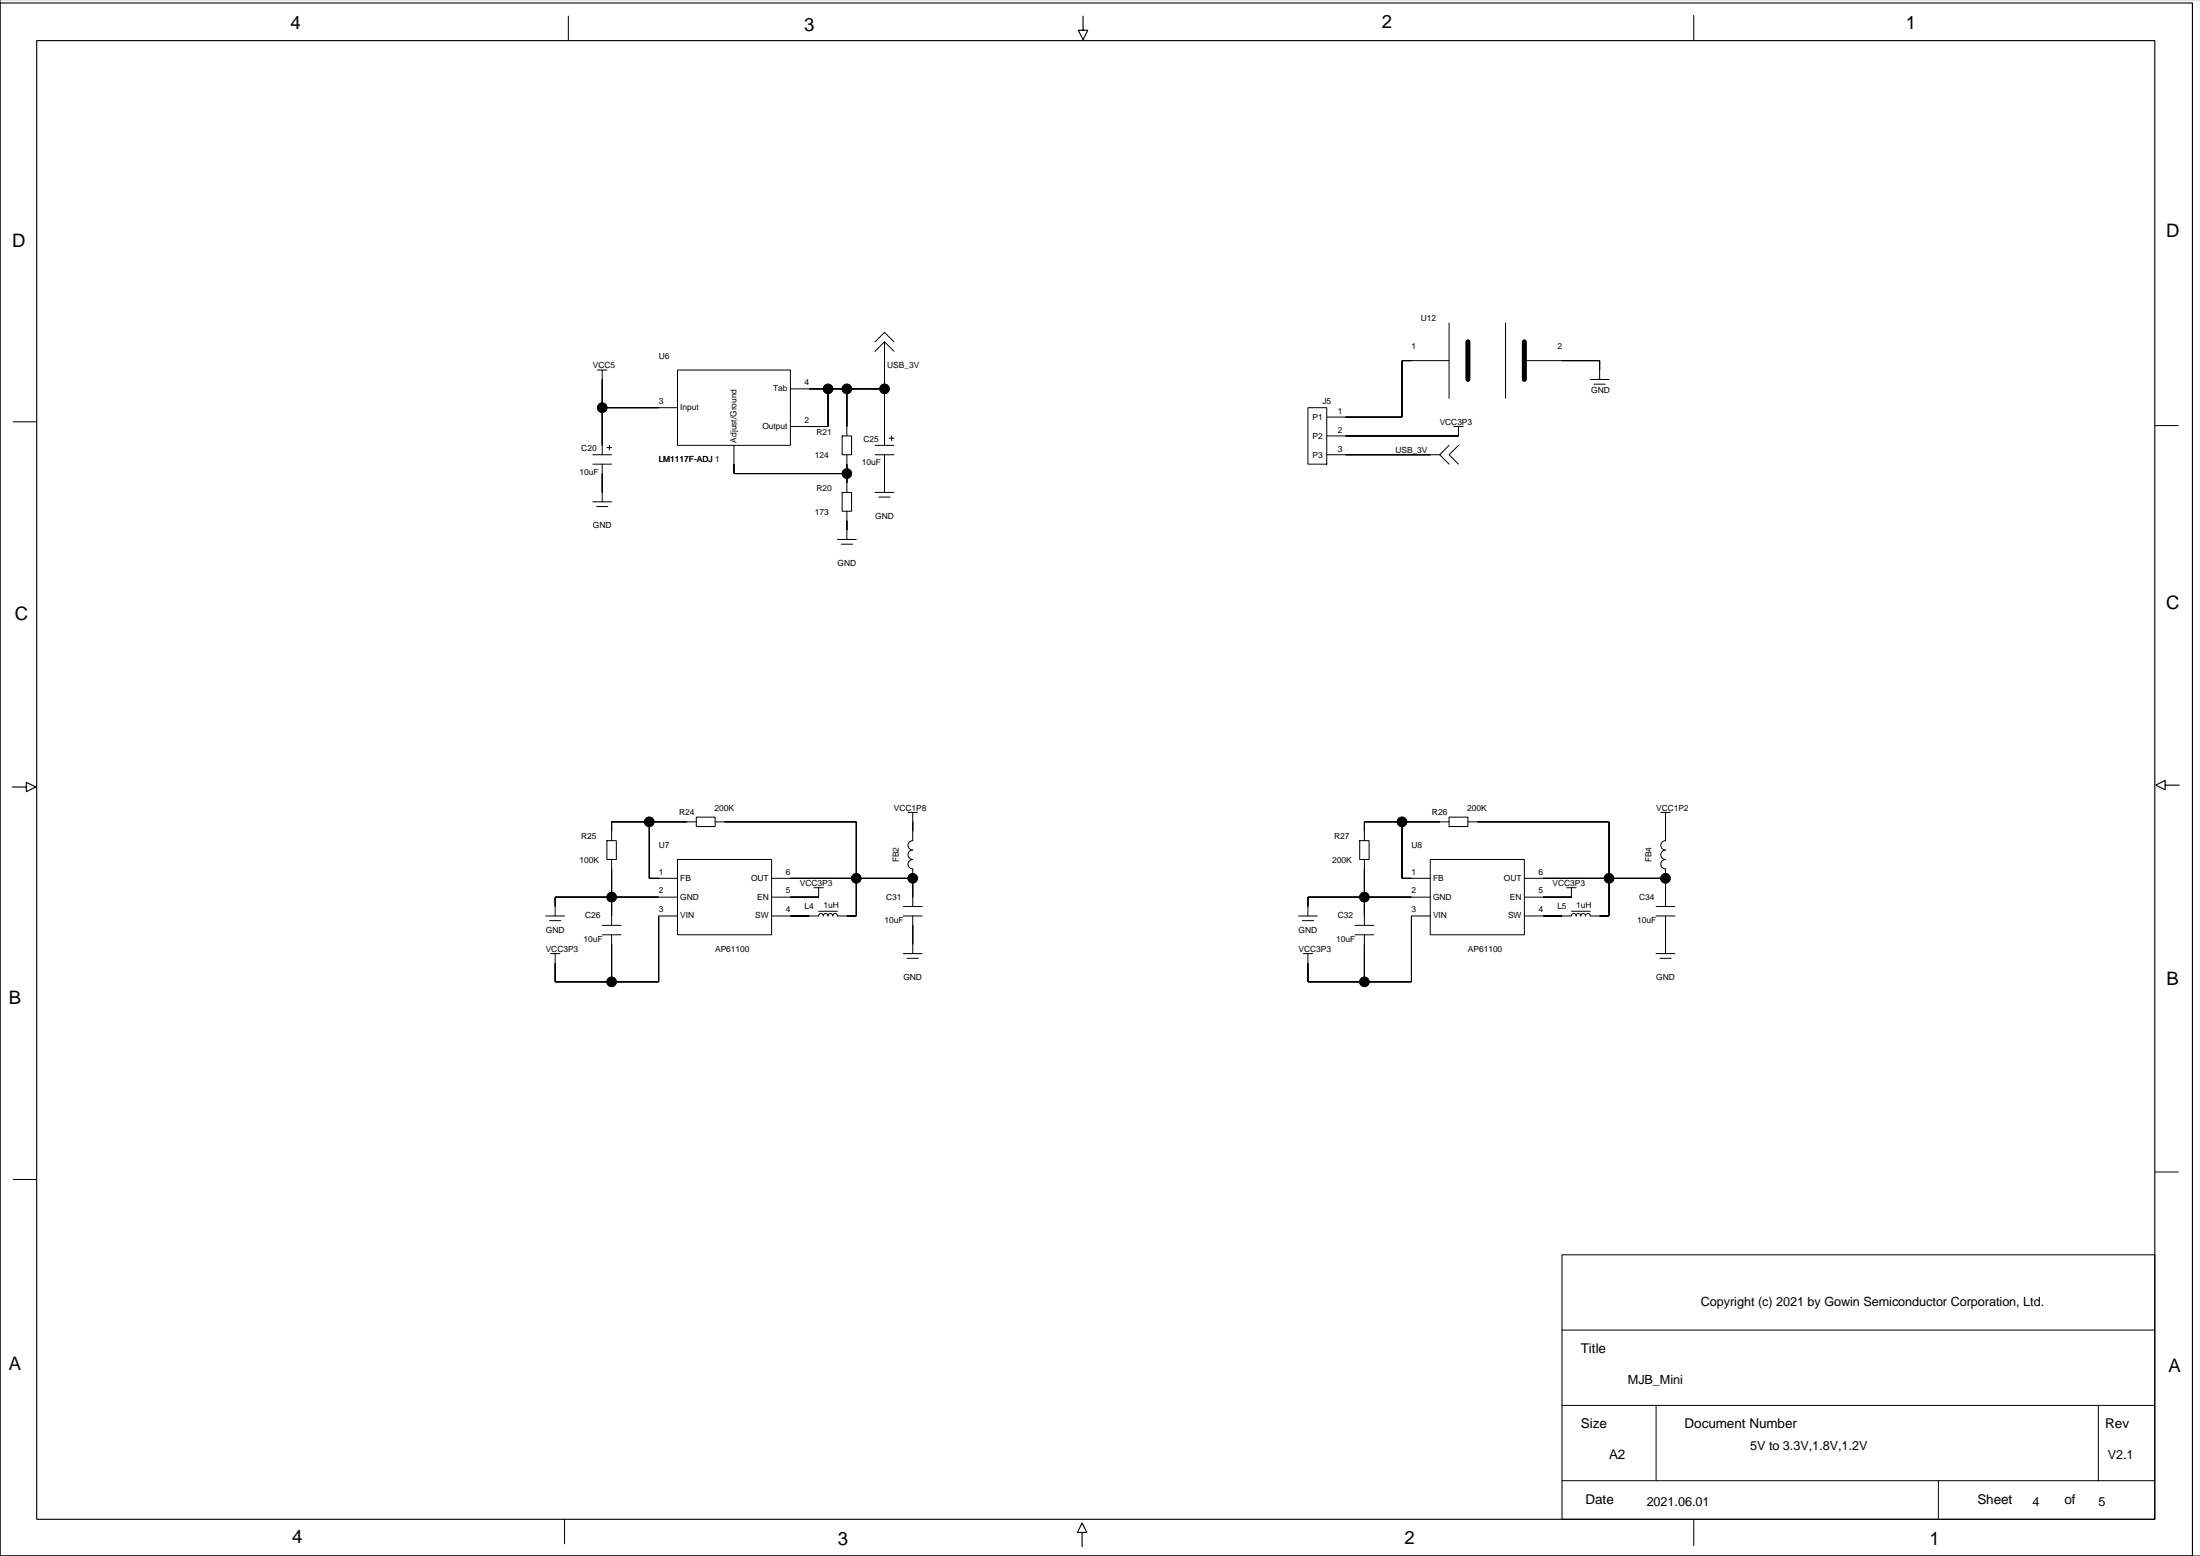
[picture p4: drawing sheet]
<svg xmlns="http://www.w3.org/2000/svg" width="594mm" height="420mm" viewBox="0 0 594 420" stroke-linecap="round" stroke-linejoin="round" font-family="sans-serif">
<g fill="none" stroke="#000" stroke-width=".27">
<path d="M0 -.1v419.9h593.8M153.4 4.4v6.6M457.1 4.1v6.9M161.3 99.8h2.5M162.5 99.8v22.9M167.6 97.3h.1M182.8 99.8h30.5v20.4h-30.5zM236.2 92.2l2.5-2.5 2.5 2.5M236.2 94.8l2.5-2.6 2.5 2.6M238.7 92.2v28M391.1 97.3h-12.7v15.2h-20.3M391.1 87.1v20.4"/>
<path d="M406.3 87.1v20.4M411.4 97.3h20.3v5.1M3.6 113.8h6.3M162.5 102.4h.1M162.5 110h20.3M213.3 104.9h25.4M223.5 104.9v10.2h-10.2M227.3 117.6h2.5v5.1h-2.5zM228.5 104.9v12.7M240 118.2h1.2M240.6 117.6v1.3M353 110h5.1v15.2h-5.1z"/>
<path d="M392.3 115.1h2.6M393.6 117.6h.1M393.6 115.1v2.5h-35.5M398.7 112.5h.1M429.2 102.4h5M430.2 103.6h3M581.5 114.8h6.4M160 122.7h5.1M160 135.4h5.1M160 125.2h5.1M161 136.7h3M162.5 125.2v10.2"/>
<path d="M163.8 120.8h1.3M164.5 120.2v1.2M198.1 120.2v7.6h30.4M227.3 132.9h2.5v5h-2.5zM228.5 122.7v10.2M228.5 137.9v7.6M236.2 132.9h5M236.2 122.7h5M236.2 120.2h5M237.2 134.1h3M238.7 122.7v10.2M358.1 122.7h30.4"/>
<path d="M391.1 120.2l-2.6 2.5 2.6 2.5M393.6 120.2l-2.5 2.5 2.5 2.5M226 145.5h5.1M227 146.8h3.1M245.1 219.2h2.5M246.3 219.2v7.6a1.27 1.27 0 0 0-1.2 1.3 1.27 1.27 0 0 0 1.2 1.2 1.27 1.27 0 0 0-1.2 1.3 1.27 1.27 0 0 0 1.2 1.3 1.27 1.27 0 0 0-1.2 1.3 1.27 1.27 0 0 0 1.2 1.2v10.2M251.4 216.7h.1M448.2 219.2h2.5M449.5 219.2v7.6a1.27 1.27 0 0 0-1.3 1.3 1.27 1.27 0 0 0 1.3 1.2 1.27 1.27 0 0 0-1.3 1.3 1.27 1.27 0 0 0 1.3 1.3 1.27 1.27 0 0 0-1.3 1.3 1.27 1.27 0 0 0 1.3 1.2v10.2M454.6 216.7h.1M163.8 226.8h2.5v5.1h-2.5zM165.1 231.9v17.8"/>
<path d="M175.2 221.7v15.3h7.6M182.8 231.9h25.4v20.3h-25.4zM187.9 220.5h5.1v2.5h-5.1zM187.9 221.7h-22.8v5.1M193 221.7h38.1v25.4h-5.1a.64 .64 0 0 0-.6-.6 .64 .64 0 0 0-.7 .6 .64 .64 0 0 0-.6-.6 .64 .64 0 0 0-.6 .6 .64 .64 0 0 0-.7-.6 .64 .64 0 0 0-.6 .6 .64 .64 0 0 0-.6-.6 .64 .64 0 0 0-.7 .6h-12.7M208.2 237h38.1M219.7 239.5h2.5M220.9 239.5v2.5h-12.7M226 237h.1M246.3 221.7h.1M246.3 237h.1M366.9 226.8h2.6v5.1h-2.6z"/>
<path d="M368.2 231.9v17.8M378.4 221.7v15.3h7.6M386 231.9h25.4v20.3h-25.4zM391.1 220.5h5v2.5h-5zM391.1 221.7h-22.9v5.1M396.1 221.7h38.1v25.4h-5a.64 .64 0 0 0-.7-.6 .64 .64 0 0 0-.6 .6 .64 .64 0 0 0-.6-.6 .64 .64 0 0 0-.7 .6 .64 .64 0 0 0-.6-.6 .64 .64 0 0 0-.6 .6 .64 .64 0 0 0-.7-.6 .64 .64 0 0 0-.6 .6h-12.7M411.4 237h38.1M422.8 239.5h2.6M424.1 239.5v2.5h-12.7M429.2 237h.1M449.5 237h.1M449.5 221.7h.1"/>
<path d="M147.3 247.1h5.1M148.3 248.4h3M148.6 257.3h2.5M149.8 259.8h.1M154.9 254.7h.1M162.5 249.7h5.1M162.5 252.2h5.1M165.1 252.2v12.7M182.8 247.1h-5v17.8h-28v-7.6M182.8 242h-33v5.1M220.9 242h.1M220.9 245.9h5.1"/>
<path d="M243.8 257.3h5.1M243.8 244.6h5.1M243.8 247.1h5.1M244.8 258.6h3M246.3 247.1v10.2M350.4 247.1h5.1M351.5 248.4h3M351.7 257.3h2.5M353 259.8h.1M358.1 254.7h.1M365.7 249.7h5.1M365.7 252.2h5.1"/>
<path d="M368.2 252.2v12.7M386 247.1h-5.1v17.8h-27.9v-7.6M386 242h-33v5.1M424.1 242h.1M424.1 245.9h5.1M446.9 257.3h5.1M446.9 244.6h5.1M446.9 247.1h5.1M448 258.6h3M449.5 247.1v10.2M3.6 318.2h6.3M581.5 316.2h6.4"/>
<path d="M421.5 338.5h160v71.4h-160zM421.5 358.9h160M421.5 379.2h160M446.9 379.2v20.3M566.3 379.2v20.3M421.5 399.5h160M523.1 399.5v10.1M152.4 409.9v6.6M457.1 410.2v6.8"/>
<circle cx="162.5" cy="110" r="1.27"/>
<circle cx="223.5" cy="104.9" r="1.27"/>
<circle cx="228.5" cy="104.9" r="1.27"/>
<circle cx="238.7" cy="104.9" r="1.27"/>
<circle cx="228.5" cy="127.8" r="1.27"/>
<circle cx="175.2" cy="221.7" r="1.27"/>
<circle cx="231.1" cy="237" r="1.27"/>
<circle cx="246.3" cy="237" r="1.27"/>
<circle cx="378.4" cy="221.7" r="1.27"/>
<circle cx="434.2" cy="237" r="1.27"/>
<circle cx="449.5" cy="237" r="1.27"/>
<circle cx="165.1" cy="242" r="1.27"/>
<circle cx="368.2" cy="242" r="1.27"/>
<circle cx="165.1" cy="264.9" r="1.27"/>
<circle cx="368.2" cy="264.9" r="1.27"/>
</g>
<path d="M0 .8h591.7v419h-591.7zM9.9 11h571.6v398.9h-571.6zM292.3 4.4v3.8h-1.3l1.3 2.5 1.3-2.5h-1.3M3.3 212.3h3.8v1.3l2.5-1.3-2.5-1.2v1.2M584.3 211.8v1.3l-2.5-1.3 2.5-1.2v1.2h3.8M292 413.5h-1.2l1.2-2.6 1.3 2.6h-1.3v3.8" fill="none" stroke="#000" stroke-width=".3"/>
<g fill="#000" stroke="#000" stroke-width=".27">
<path d="M238.7 97.3v7.6z" fill-rule="evenodd"/>
<path d="M378.4 97.3v15.2z" fill-rule="evenodd"/>
<path d="M378.4 97.3h2.5z" fill-rule="evenodd"/>
<path d="M431.7 97.3v2.5z" fill-rule="evenodd"/>
<path d="M421.5 97.3h10.2z" fill-rule="evenodd"/>
<path d="M162.5 110v10.2z" fill-rule="evenodd"/>
<path d="M162.5 102.4v7.6z" fill-rule="evenodd"/>
<path d="M162.5 110h15.3z" fill-rule="evenodd"/>
<path d="M218.4 115.1h5.1z" fill-rule="evenodd"/>
<path d="M223.5 104.9v10.2z" fill-rule="evenodd"/>
<path d="M218.4 104.9h5.1z" fill-rule="evenodd"/>
<path d="M228.5 104.9v10.2z" fill-rule="evenodd"/>
<path d="M223.5 104.9h5z" fill-rule="evenodd"/>
<path d="M238.7 104.9v12.7z" fill-rule="evenodd"/>
<path d="M228.5 104.9h10.2z" fill-rule="evenodd"/>
<path d="M363.1 112.5h15.3z" fill-rule="evenodd"/>
<path d="M363.1 117.6h30.5z" fill-rule="evenodd"/>
<path d="M162.5 127.8v5.1z" fill-rule="evenodd"/>
<path d="M198.1 125.2v2.6z" fill-rule="evenodd"/>
<path d="M198.1 127.8h30.4z" fill-rule="evenodd"/>
<path d="M228.5 127.8v2.5z" fill-rule="evenodd"/>
<path d="M228.5 125.2v2.6z" fill-rule="evenodd"/>
<path d="M238.7 125.2v5.1z" fill-rule="evenodd"/>
<path d="M363.1 122.7h22.9z" fill-rule="evenodd"/>
<path d="M228.5 140.5v2.5z" fill-rule="evenodd"/>
<path d="M165.1 221.7v2.6z" fill-rule="evenodd"/>
<path d="M165.1 234.4v7.6z" fill-rule="evenodd"/>
<path d="M165.1 221.7h10.1z" fill-rule="evenodd"/>
<path d="M175.2 221.7v15.3z" fill-rule="evenodd"/>
<path d="M175.2 237h2.6z" fill-rule="evenodd"/>
<path d="M175.2 221.7h10.2z" fill-rule="evenodd"/>
<path d="M231.1 237v10.1z" fill-rule="evenodd"/>
<path d="M195.5 221.7h35.6z" fill-rule="evenodd"/>
<path d="M231.1 221.7v15.3z" fill-rule="evenodd"/>
<path d="M213.3 237h17.8z" fill-rule="evenodd"/>
<path d="M246.3 221.7v2.6z" fill-rule="evenodd"/>
<path d="M246.3 237v5z" fill-rule="evenodd"/>
<path d="M231.1 237h15.2z" fill-rule="evenodd"/>
<path d="M368.2 221.7v2.6z" fill-rule="evenodd"/>
<path d="M368.2 234.4v7.6z" fill-rule="evenodd"/>
<path d="M378.4 221.7v15.3z" fill-rule="evenodd"/>
<path d="M368.2 221.7h10.2z" fill-rule="evenodd"/>
<path d="M378.4 237h2.5z" fill-rule="evenodd"/>
<path d="M378.4 221.7h10.1z" fill-rule="evenodd"/>
<path d="M434.2 237v10.1z" fill-rule="evenodd"/>
<path d="M416.5 237h17.7z" fill-rule="evenodd"/>
<path d="M398.7 221.7h35.5z" fill-rule="evenodd"/>
<path d="M434.2 221.7v15.3z" fill-rule="evenodd"/>
<path d="M449.5 221.7v2.6z" fill-rule="evenodd"/>
<path d="M434.2 237h15.3z" fill-rule="evenodd"/>
<path d="M449.5 237v5z" fill-rule="evenodd"/>
<path d="M149.8 259.8v5.1z" fill-rule="evenodd"/>
<path d="M149.8 242v2.6z" fill-rule="evenodd"/>
<path d="M165.1 254.7v10.2z" fill-rule="evenodd"/>
<path d="M149.8 242h15.3z" fill-rule="evenodd"/>
<path d="M165.1 242v5.1z" fill-rule="evenodd"/>
<path d="M177.8 247.1v17.8z" fill-rule="evenodd"/>
<path d="M165.1 242h12.7z" fill-rule="evenodd"/>
<path d="M213.3 247.1h5.1z" fill-rule="evenodd"/>
<path d="M213.3 242h7.6z" fill-rule="evenodd"/>
<path d="M228.5 247.1h2.6z" fill-rule="evenodd"/>
<path d="M246.3 249.7v5z" fill-rule="evenodd"/>
<path d="M353 259.8v5.1z" fill-rule="evenodd"/>
<path d="M353 242v2.6z" fill-rule="evenodd"/>
<path d="M368.2 254.7v10.2z" fill-rule="evenodd"/>
<path d="M368.2 242v5.1z" fill-rule="evenodd"/>
<path d="M353 242h15.2z" fill-rule="evenodd"/>
<path d="M380.9 247.1v17.8z" fill-rule="evenodd"/>
<path d="M368.2 242h12.7z" fill-rule="evenodd"/>
<path d="M416.5 247.1h5z" fill-rule="evenodd"/>
<path d="M416.5 242h7.6z" fill-rule="evenodd"/>
<path d="M431.7 247.1h2.5z" fill-rule="evenodd"/>
<path d="M449.5 249.7v5z" fill-rule="evenodd"/>
<path d="M149.8 264.9h15.3z" fill-rule="evenodd"/>
<path d="M165.1 264.9h12.7z" fill-rule="evenodd"/>
<path d="M353 264.9h15.2z" fill-rule="evenodd"/>
<path d="M368.2 264.9h12.7z" fill-rule="evenodd"/>
<circle cx="162.5" cy="110" r="1.27"/>
<circle cx="223.5" cy="104.9" r="1.27"/>
<circle cx="228.5" cy="104.9" r="1.27"/>
<circle cx="238.7" cy="104.9" r="1.27"/>
<circle cx="228.5" cy="127.8" r="1.27"/>
<circle cx="175.2" cy="221.7" r="1.27"/>
<circle cx="231.1" cy="237" r="1.27"/>
<circle cx="246.3" cy="237" r="1.27"/>
<circle cx="378.4" cy="221.7" r="1.27"/>
<circle cx="434.2" cy="237" r="1.27"/>
<circle cx="449.5" cy="237" r="1.27"/>
<circle cx="165.1" cy="242" r="1.27"/>
<circle cx="368.2" cy="242" r="1.27"/>
<circle cx="165.1" cy="264.9" r="1.27"/>
<circle cx="368.2" cy="264.9" r="1.27"/>
</g>
<path d="M396.1 92.2v10.2M411.4 92.2v10.2" fill="none" stroke="#000" stroke-width="1.3"/>
<g font-size="5">
<text x="78.4" y="7.9">4</text>
<text x="217" y="8.4">3</text>
<text x="372.9" y="7.6">2</text>
<text x="514.4" y="7.9">1</text>
<text x="584.6" y="64">D</text>
<text x="3.3" y="66.5">D</text>
<text x="4" y="167.4">C</text>
<text x="584.6" y="164.3">C</text>
<text x="584.7" y="265.6">B</text>
<text x="2.4" y="271">B</text>
<text x="2.4" y="369.5">A</text>
<text x="585.2" y="370.3">A</text>
<text x="78.9" y="416.2">4</text>
<text x="226.2" y="416.7">3</text>
<text x="379" y="416.5">2</text>
<text x="520.7" y="416.7">1</text>
</g>
<g font-size="3.6">
<text x="426.6" y="365">Title</text>
<text x="426.6" y="385.3">Size</text>
<text x="454.6" y="385.3">Document Number</text>
<text x="568.2" y="385.3">Rev</text>
<text x="434.2" y="393.6">A2</text>
<text x="427.9" y="405.7">Date</text>
<text x="533.6" y="405.7">Sheet</text>
<text x="557.2" y="405.9">of</text>
</g>
<g font-size="3.4">
<text x="459" y="352.3">Copyright (c) 2021 by Gowin Semiconductor Corporation, Ltd.</text>
<text x="439.3" y="373.3">MJB_Mini</text>
<text x="472.3" y="391.1">5V to 3.3V,1.8V,1.2V</text>
<text x="568.8" y="393.6">V2.1</text>
<text x="444.4" y="406.3">2021.06.01</text>
<text x="548.5" y="406.3">4</text>
<text x="566.3" y="406.3">5</text>
</g>
<g font-size="2.3">
<text x="383.5" y="86.6">U12</text>
<text x="380.9" y="94.3">1</text>
<text x="420.3" y="94.3">2</text>
<text x="160" y="99.3">VCC5</text>
<text x="177.8" y="96.8">U6</text>
<text x="239.5" y="99.3">USB_3V</text>
<text x="208.7" y="105.6">Tab</text>
<text x="217.1" y="103.9">4</text>
<text x="429.4" y="105.9">GND</text>
<text x="177.8" y="109">3</text>
<text x="183.6" y="110.7">Input</text>
<text x="354.2" y="113.3">P1</text>
<text x="356.9" y="108.9">J5</text>
<text x="361.1" y="111.7">1</text>
<text x="198.8" y="119.4" transform="rotate(-90 198.8 119.4)">Adjust/Ground</text>
<text x="205.8" y="115.8">Output</text>
<text x="217.1" y="114">2</text>
<text x="220.4" y="117.3">R21</text>
<text x="233.1" y="119.2">C25</text>
<text x="354.2" y="118.4">P2</text>
<text x="361.1" y="116.8">2</text>
<text x="388.5" y="114.6">VCC3P3</text>
<text x="156.9" y="121.7">C20</text>
<text x="177.8" y="124.7">LM1117F-ADJ 1</text>
<text x="219.9" y="123.7">124</text>
<text x="232.6" y="125.6">10uF</text>
<text x="354.2" y="123.4">P3</text>
<text x="361.1" y="121.9">3</text>
<text x="376.6" y="122.2">USB_3V</text>
<text x="156.4" y="128.1">10uF</text>
<text x="220.4" y="132.5">R20</text>
<text x="160" y="142.5">GND</text>
<text x="219.9" y="138.9">173</text>
<text x="236.2" y="140">GND</text>
<text x="226" y="152.6">GND</text>
<text x="183.3" y="219.9">R24</text>
<text x="192.8" y="218.7">200K</text>
<text x="241.2" y="218.7">VCC1P8</text>
<text x="386.5" y="219.9">R26</text>
<text x="396" y="218.7">200K</text>
<text x="446.9" y="218.7">VCC1P2</text>
<text x="156.9" y="226.4">R25</text>
<text x="360" y="226.4">R27</text>
<text x="156.4" y="232.9">100K</text>
<text x="177.8" y="228.8">U7</text>
<text x="242.6" y="232.7" transform="rotate(-90 242.6 232.7)">FB2</text>
<text x="359.6" y="232.9">200K</text>
<text x="380.9" y="228.8">U8</text>
<text x="445.7" y="232.7" transform="rotate(-90 445.7 232.7)">FB4</text>
<text x="177.8" y="235.9">1</text>
<text x="183.6" y="237.6">FB</text>
<text x="202.7" y="237.6">OUT</text>
<text x="212.1" y="235.9">6</text>
<text x="215.9" y="239">VCC3P3</text>
<text x="380.9" y="235.9">1</text>
<text x="386.8" y="237.6">FB</text>
<text x="405.9" y="237.6">OUT</text>
<text x="415.2" y="235.9">6</text>
<text x="419" y="239">VCC3P3</text>
<text x="177.8" y="241">2</text>
<text x="183.6" y="242.7">GND</text>
<text x="204.3" y="242.7">EN</text>
<text x="212.1" y="241">5</text>
<text x="217.1" y="245.3">L4</text>
<text x="222.2" y="245">1uH</text>
<text x="239.2" y="242.7">C31</text>
<text x="380.9" y="241">2</text>
<text x="386.8" y="242.7">GND</text>
<text x="407.5" y="242.7">EN</text>
<text x="415.2" y="241">5</text>
<text x="420.3" y="245.3">L5</text>
<text x="425.4" y="245">1uH</text>
<text x="442.3" y="242.7">C34</text>
<text x="147.3" y="251.7">GND</text>
<text x="157.9" y="247.8">C26</text>
<text x="177.8" y="246.1">3</text>
<text x="183.6" y="247.8">VIN</text>
<text x="203.8" y="247.8">SW</text>
<text x="212.1" y="246.1">4</text>
<text x="238.7" y="249.1">10uF</text>
<text x="350.5" y="251.7">GND</text>
<text x="361.1" y="247.8">C32</text>
<text x="380.9" y="246.1">3</text>
<text x="386.8" y="247.8">VIN</text>
<text x="407" y="247.8">SW</text>
<text x="415.2" y="246.1">4</text>
<text x="441.9" y="249.1">10uF</text>
<text x="147.3" y="256.8">VCC3P3</text>
<text x="157.4" y="254.2">10uF</text>
<text x="193" y="256.8">AP61100</text>
<text x="350.4" y="256.8">VCC3P3</text>
<text x="360.6" y="254.2">10uF</text>
<text x="396.1" y="256.8">AP61100</text>
<text x="243.8" y="264.4">GND</text>
<text x="447" y="264.4">GND</text>
</g>
</svg>
